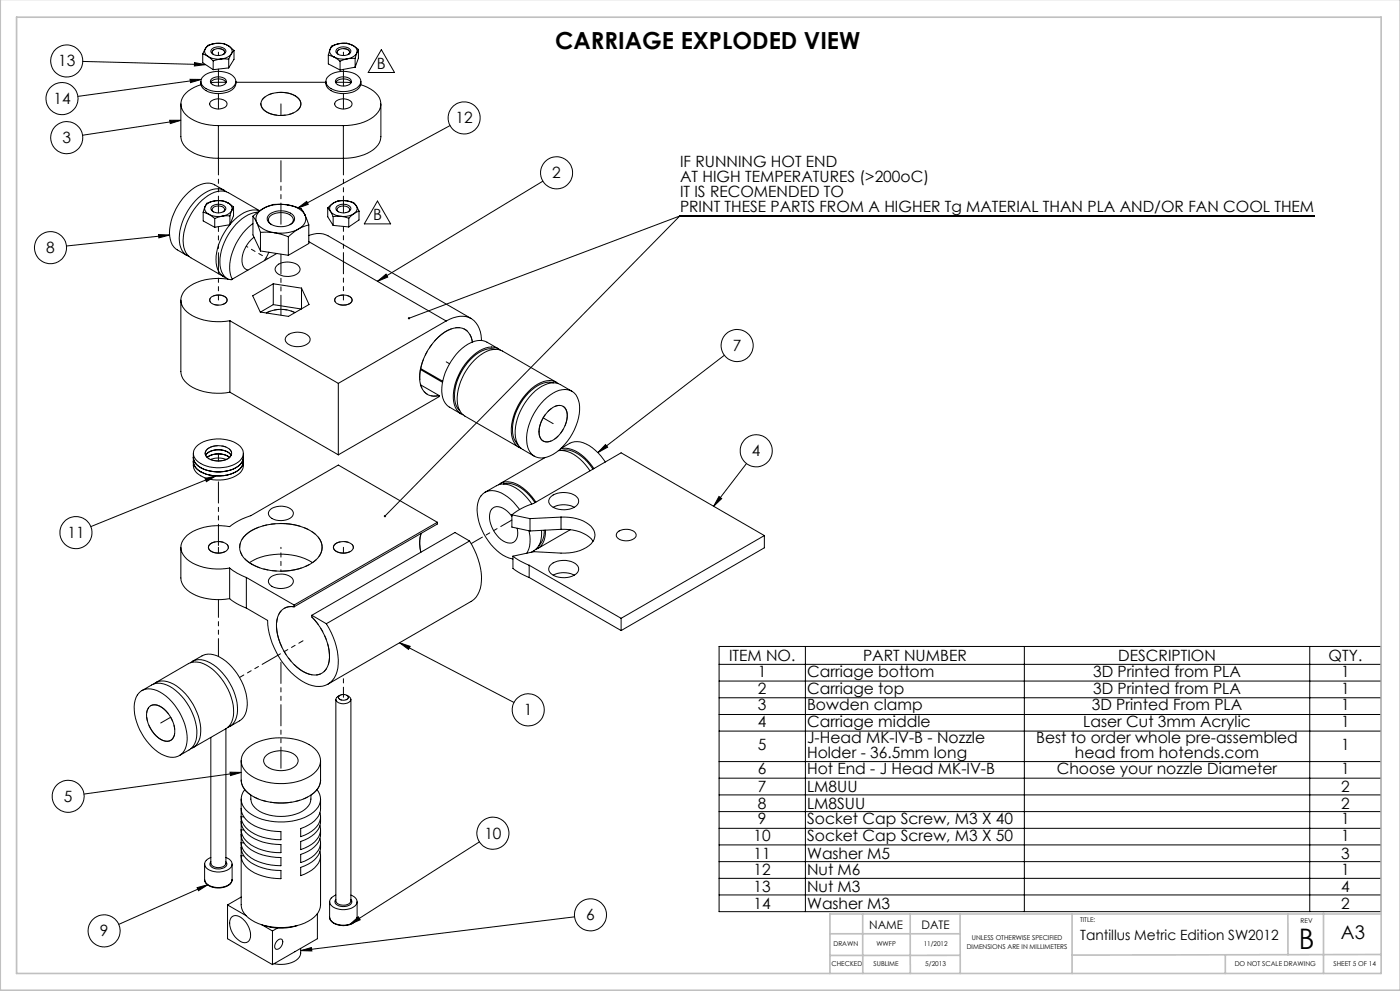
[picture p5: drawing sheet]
<svg xmlns="http://www.w3.org/2000/svg" width="420mm" height="297mm" viewBox="0 0 420 297" stroke-linecap="round" stroke-linejoin="round" font-family="sans-serif">
<g fill="none" stroke="#000" stroke-width=".3">
<path d="M24.8 18.4l36.8 1M58.3 18.8l3.3 .6-3.3 .4zM60.8 16.2l1.6 .7M60.8 16.2v2.6l3.2 2.1M61.6 14.6a1.62 1.62 0 0 0 .8 2.3M61.6 14.6l-.8 1.6M62.4 16.9a5.8 5.8 0 0 0 3.9 .8M62.4 16.9l1.6 1.3M63.6 14.6a2.98 2.98 0 0 1 4.1 .5 1.53 1.53 0 0 1-1.8 1.5l-1.7-.2a1.02 1.02 0 0 1-.9-.7 1.02 1.02 0 0 1 .3-1.1zM64 18.2v2.7M64.1 16.3l-.2-.1a.93 .93 0 0 1-.1-1 .93 .93 0 0 1 .9-.5h1.6a.92 .92 0 0 1 1 .5 .92 .92 0 0 1-.3 1.1M64.7 13a4 4 0 0 0-3.1 1.6"/>
<path d="M64.7 13a5.8 5.8 0 0 1 3.9 .8M64.7 13l-1.2 .2a2.26 2.26 0 0 0-1.9 1.4M64.7 13h.2a4.7 4.7 0 0 1 3.7 .8M66.3 17.7l-2.3 .5M66.3 17.7h2.3M68.6 13.8a1.67 1.67 0 0 1 .8 2.3M68.6 13.8l1.6 1.3M68.6 17.7v2.7M69.4 16.1a4.1 4.1 0 0 1-3.1 1.6M69.4 16.1l-.8 1.6M70.2 15.1l-.8 1M70.2 15.1v2.7l-1.6 2.6"/>
<path d="M98.5 16.5l1.8 .6M98.5 16.5v2.7l3.5 1.8M99 14.8a1.87 1.87 0 0 0 1.3 2.3M99 14.8l-.5 1.7M100.3 17.1a6.4 6.4 0 0 0 4 .5M100.3 17.1l1.7 1.2M101 14.7a2.85 2.85 0 0 1 4.3 .6 2.53 2.53 0 0 1-3.8 1 1 1 0 0 1-.5-1.6zM101.6 16.3a.86 .86 0 0 1-.4-.9 .86 .86 0 0 1 .8-.7 1.86 1.86 0 0 1 2.8 1.1l-.3 .5M101.7 13.1a3.4 3.4 0 0 0-2.7 1.7M101.7 13.1a6.4 6.4 0 0 1 4.1 .5M101.7 13.1l-2.2 .7-.5 1M101.7 13.1l.2-.1a5.1 5.1 0 0 1 3.9 .6"/>
<path d="M102 18.3v2.7M104.3 17.6l-2.3 .7M105.8 13.6a1.87 1.87 0 0 1 1.2 2.2M105.8 13.6l1.7 1.2M106.5 17.5l-2.2 .1M106.5 17.5v2.6M107 15.8a3.4 3.4 0 0 1-2.7 1.8M107 15.8l-.5 1.7M107.5 14.8l-.5 1M107.5 14.8v2.6l-1 2.7M114.4 14.9l4 6.8h-7.9zM50.9 36.1h3.4l-3.2 .9z"/>
<path d="M54.3 31.1v9.9a5.9 5.9 0 0 0 4 4.9l3.4 1.2 3.8 .3M54.3 36.1l-29.5 4.4M57 23.8h3.4l-3.3 1zM60.3 24.4a3.2 3.2 0 0 0 3 3.4 6.9 6.9 0 0 0 7.2-1.8l.3-1.6M60.3 25.4a7.6 7.6 0 0 0-6 5.4 5.7 5.7 0 0 0 4 5.3l3.4 1.1 3.8 .4M60.4 23.8l-37 5.1M61.1 22.8a7.5 7.5 0 0 1 8.9 .1 2.2 2.2 0 0 1-.9 3.7 7.5 7.5 0 0 1-8.3-.9 1.99 1.99 0 0 1 .3-2.9zM63.2 30.4a3.5 3.5 0 0 1 4.9 .4 1.52 1.52 0 0 1-1.7 1.8 2.77 2.77 0 0 1-3.5-1.5zM63.2 24.7a3 3 0 0 1 4.6 0M63.4 23.7a3.3 3.3 0 0 1 4.4 .4 1.5 1.5 0 0 1-1.7 1.6h-1.2a1.37 1.37 0 0 1-1.4-.5 1.37 1.37 0 0 1-.1-1.5zM65.5 37.6h37.5M65.5 37.6v9.8"/>
<path d="M67.8 24.7l-4.6 .1M68.6 20.4l-4.6 .5M70.8 24.7h27M79 29.5a8.4 8.4 0 0 1 10.8 .3 2.63 2.63 0 0 1-1.7 4 8.8 8.8 0 0 1-9.1-1 2.22 2.22 0 0 1 0-3.3zM97.8 24.4a3.2 3.2 0 0 0 3 3.4 6.9 6.9 0 0 0 7.2-1.8l.3-1.6M98.6 22.8a7.5 7.5 0 0 1 8.9 .1 2.2 2.2 0 0 1-.9 3.7 7.5 7.5 0 0 1-8.3-.9 1.99 1.99 0 0 1 .3-2.9zM100.7 24.7l4.7 .1M100.7 30.4a3.5 3.5 0 0 1 4.9 .4 1.52 1.52 0 0 1-1.7 1.8 2.77 2.77 0 0 1-3.5-1.5zM100.7 24.7a3 3 0 0 1 4.6 0M100.9 23.7a3.3 3.3 0 0 1 4.4 .4 1.5 1.5 0 0 1-1.7 1.6h-1.2a1.37 1.37 0 0 1-1.4-.5 1.37 1.37 0 0 1-.1-1.5zM103 37.6v9.8M106.5 20.1l-4.5 .9"/>
<path d="M108.2 25.4a8.2 8.2 0 0 1 5.9 4.6 4.9 4.9 0 0 1-2.9 5.6l-3.1 1.4-2.5 .5-2.6 .1M114.3 31.1v9.9a5.9 5.9 0 0 1-4.1 4.9l-3.3 1.2-3.9 .3M135 37.6l-45.7 24.8M65.5 47.4h37.5M67.3 57.1l-2.9-1.7a5.7 5.7 0 0 0-6.1 .8 17.3 17.3 0 0 0-7.4 14.6 5 5 0 0 0 2.3 4.1l2.9 1.7M67.9 57.5a5.3 5.3 0 0 0-6.6 .4 17.3 17.3 0 0 0-7.5 14.6 4.8 4.8 0 0 0 2.9 4.4M162.9 54.3l-49.7 30M47.6 70.3l3.3 .1-3.2 .9zM50.9 70.4l-31 3.3M61 63.6l1.7 .6M61 63.6v2.6l3.4 1.9M61.5 61.9a1.88 1.88 0 0 0 1.2 2.3"/>
<path d="M61.5 61.9l-.5 1.7M62.7 64.2a6.3 6.3 0 0 0 4 .6M62.7 64.2l1.7 1.3M63.5 61.9a2.8 2.8 0 0 1 4.3 .6 2.61 2.61 0 0 1-3.8 1 1 1 0 0 1-.5-1.6zM64.1 63.5h-.1a.9 .9 0 0 1-.3-1 .9 .9 0 0 1 .9-.6l1.5-.1a.97 .97 0 0 1 1.1 .5 .97 .97 0 0 1-.2 1.2M64.3 60.2a3.8 3.8 0 0 0-2.8 1.7M64.3 60.2a6.3 6.3 0 0 1 4 .6M64.3 60.2l-1.1 .3a2.05 2.05 0 0 0-1.7 1.4M64.3 60.2h.2a5.4 5.4 0 0 1 3.8 .6M64.4 65.5v2.6M66.7 64.8l-2.3 .7M68.3 60.8a1.86 1.86 0 0 1 1.2 2.2"/>
<path d="M68.3 60.8l1.8 1.2M68.9 67.3a16.1 16.1 0 0 0-3.9 12.5 4.4 4.4 0 0 0 2.7 3.4M69 64.7l-2.3 .1M69 64.7v2.6M69 67.3l-4.6 .8M69.5 63a3.7 3.7 0 0 1-2.8 1.8M69.5 63l-.5 1.7M70.1 62l-.6 1M70.1 62v2.7l-1.1 2.6M75.9 67a17.3 17.3 0 0 0-7 14.2l.8 2.5M75.9 64.8l1.1 1.9M75.9 64.8v5.6l2.2 4.8"/>
<path d="M76.2 71.1a8.4 8.4 0 0 0-3.3 8.6 2.11 2.11 0 0 0 1.5 1.3M77 66.7a6.9 6.9 0 0 0 5.3 3M77 66.7l1.1 2.9M77.3 63.6a11.5 11.5 0 0 0-8.1 5.6 14.4 14.4 0 0 0-2.8 12.1 4.5 4.5 0 0 0 2 2.4M77.8 63.2a6.9 6.9 0 0 0-6.4 1.7l-2.4 2.4M77.9 63.2l-9.4-5.5a5.8 5.8 0 0 0-6.1 .9 17.3 17.3 0 0 0-7.4 14.5 5 5 0 0 0 2.3 4.2l9.8 5.6M78.1 69.6l4.2 .1M78.1 75.2l8.4 1.3M78.1 69.6v5.6M79 62.5a3.2 3.2 0 0 0-2 4.2M79 62.5l-3.1 2.3M80.6 75.6l-1.3 2.5"/>
<path d="M80.8 64.2a5.9 5.9 0 0 1 7.3 .5 1.73 1.73 0 0 1-.9 2.5 5.7 5.7 0 0 1-6.7-.7 1.55 1.55 0 0 1 .3-2.3zM81.5 67.3a1.69 1.69 0 0 1-.9-1.8 1.69 1.69 0 0 1 1.5-1.4 4.7 4.7 0 0 1 5.8 1.4 1.62 1.62 0 0 1-.9 1.8M82.3 69.7l4.2 1.2M83 76l-13.6 7.9a15.6 15.6 0 0 0-13.8 3 4.5 4.5 0 0 0 1.3 7.2 17.2 17.2 0 0 0 12.1 2M83.1 79.5a5.2 5.2 0 0 1 6.7 .5 1.68 1.68 0 0 1-1.1 2.4 4.9 4.9 0 0 1-6.1-1.2 1.44 1.44 0 0 1 .5-1.7zM86.2 61.4a11.6 11.6 0 0 0-7.2 1.1M86.2 61.4a6.9 6.9 0 0 1 5.3 3M86.2 61.4l4.2 1.2 1.1 1.8M86.2 61.4a9.3 9.3 0 0 0-7.2 1.1M86.5 70.9v5.6M89.3 62.4l2.7-2 .5 .8zM89.6 68.6a11.5 11.5 0 0 1-7.3 1.1"/>
<path d="M89.6 68.6l-3.1 2.3M91.5 64.4a3.2 3.2 0 0 1-1.9 4.2M91.5 64.4l1.1 3M92.6 70.6l.4-.2a6.5 6.5 0 0 1 5.4 .3l43 24.8M92.6 67.4l-3 1.2M92.6 67.4v5.6l-6.1 3.5M92.6 72.4l41.2 23.8M98.3 62.3l.8 1M98.3 62.3v2.7l1.6 2.6M99.1 63.3a4.1 4.1 0 0 0 3.2 1.5M99.1 63.3l.8 1.6M99.8 61a1.66 1.66 0 0 0-.7 2.3"/>
<path d="M99.8 61l-1.5 1.3M99.9 67.6l4.7 .4M99.9 64.9v2.7M101 61.9a2.91 2.91 0 0 1 4.3 .5 2.44 2.44 0 0 1-3.7 1.1 1.01 1.01 0 0 1-.6-1.6zM101.6 63.5a.83 .83 0 0 1-.4-.9 .83 .83 0 0 1 .7-.7 2.08 2.08 0 0 1 3 1l-.4 .6M102.3 64.8l-2.4 .1M102.3 64.8l2.3 .6M103.7 60.1a5.8 5.8 0 0 0-3.9 .9M103.7 60.1a4.3 4.3 0 0 1 3.2 1.6M103.7 60.1l2.4 .6 .8 1M103.7 60.1a4.7 4.7 0 0 0-3.9 .9M104.6 65.4v2.6"/>
<path d="M106.2 64a6.1 6.1 0 0 1-3.9 .8M106.2 64l-1.6 1.4M106.9 61.7a1.66 1.66 0 0 1-.7 2.3M106.9 61.7l.8 1.6M107.7 63.3l-1.5 .7M107.7 63.3v2.6l-3.1 2.1M113.2 60.3l4 6.8h-7.9zM203.9 64.7h190.3M203.9 64.7l-81.2 30.7M203.9 64.7l-88.4 90M54.3 90v21.4a6.4 6.4 0 0 0 4.5 5.2 18 18 0 0 0 10.2 .9M63.3 89.1a3.4 3.4 0 0 1 4.8 .6 1.65 1.65 0 0 1-1.8 1.7 2.62 2.62 0 0 1-3.4-1.6z"/>
<path d="M69 96.1l32.5 18.8M69 96.1v21.4M82 85.1l8.5 1.3M82 85.1l-6.2 3.5 2.3 4.9 8.4 1.3 6.2-3.5-2.2-4.9M82 91.3l-3.8 2.2M82 91.3l8.3 1.3M82 85.1v6.2M88.4 93.7a9.3 9.3 0 0 0-8.5 .1M90.5 86.4v6.2M100.8 89.1a3.4 3.4 0 0 1 4.8 .6 1.65 1.65 0 0 1-1.8 1.7 2.62 2.62 0 0 1-3.4-1.6zM113.2 84.3l2.6-2.1 .5 .8zM133.8 96.2a7.1 7.1 0 0 1 8.4-.1 8.3 8.3 0 0 1 2.3 6"/>
<path d="M133.8 96.2l-32.3 18.7M69 117.5l32.5 18.8M86.2 100.5a5.2 5.2 0 0 1 6.7 .5 1.66 1.66 0 0 1-1.2 2.4 4.9 4.9 0 0 1-6-1.2 1.47 1.47 0 0 1 .5-1.7zM101.5 114.9v21.4M126.1 110.7l6.7 3.9M126.2 110.5l6.6 3.8M126.2 115.4l5.5 3.1M131.7 118.5v.4l-30.2 17.4M141.7 102.5a4.4 4.4 0 0 0-6.4-3.9 16.4 16.4 0 0 0-9.2 16.5 4.3 4.3 0 0 0 5.6 3.4M148.6 104.7a7.1 7.1 0 0 0-6.6 2.3 15.7 15.7 0 0 0-5.4 13.8l.7 1.5 .6 .8M149.5 104.5l-3.4-2a6.1 6.1 0 0 0-6.6 1.2 17.2 17.2 0 0 0-6.9 14.7 4.8 4.8 0 0 0 2.3 3.6l3.4 2M150.1 104.9a5.3 5.3 0 0 0-6.2 .2 17 17 0 0 0-7.8 15.3 4.7 4.7 0 0 0 2.8 3.9"/>
<path d="M163.2 119.9a8.2 8.2 0 0 1 7.8-2.9 5.7 5.7 0 0 1 2.9 5.9 17.3 17.3 0 0 1-8.9 13.7 4.6 4.6 0 0 1-4.9 0 4.6 4.6 0 0 1-2.1-4.5 17.2 17.2 0 0 1 5.2-12.2zM166 114.7a7.2 7.2 0 0 0-6.7 2.3 15.7 15.7 0 0 0-5.3 13.8l.3 .9 1 1.5M166.9 114.6l-16.2-9.4a6.2 6.2 0 0 0-6.6 1.2 17.1 17.1 0 0 0-6.8 14.7 4.9 4.9 0 0 0 2.2 3.6l16.2 9.4M167.5 115a5.3 5.3 0 0 0-6.2 .1 17 17 0 0 0-7.8 15.4 4.5 4.5 0 0 0 2.8 3.8M171.6 117.3l-3.5-2.1a6.1 6.1 0 0 0-6.6 1.2 17.2 17.2 0 0 0-6.8 14.7 4.7 4.7 0 0 0 2.1 3.6l3.5 2M217.3 106.5l-37.9 29.1M58 138.3a4.6 4.6 0 0 0 3.9 3.8 11 11 0 0 0 10.2-1.7l.7-1.2 .2-.9M58 137.1a4.6 4.6 0 0 0 3.9 3.8 11 11 0 0 0 10.2-1.7l.7-1.2 .2-.9M58 135.9v3.7a4.5 4.5 0 0 0 3.9 3.7 10.1 10.1 0 0 0 10.6-2.2l.5-1.5v-3.7M58.9 133.8a10.7 10.7 0 0 1 13.2 0 3.1 3.1 0 0 1-1.3 5.1 11 11 0 0 1-11.9-1 2.82 2.82 0 0 1 0-4.1zM61.7 136.5a5.2 5.2 0 0 1 7.7 0M62.2 137.1a5.8 5.8 0 0 1 6.7 0"/>
<path d="M62.2 134.6a5.6 5.6 0 0 1 7 .4 1.82 1.82 0 0 1-1.5 2.8 5.7 5.7 0 0 1-5.9-1.1 1.47 1.47 0 0 1 .4-2.1zM63.1 137.7a6.4 6.4 0 0 1 4.8 0M163.5 137.1l-13.4 7.8M164.5 123.2l.7-.6a2.75 2.75 0 0 1 4.8 .6 8.6 8.6 0 0 1-5 9.1 2.39 2.39 0 0 1-3.3-2.6 9.2 9.2 0 0 1 2.8-6.5zM167.5 135.1a9.3 9.3 0 0 1 8.2 4.2l1.3 1.8M168.1 134.6a7.1 7.1 0 0 1 7.1 2.3l3 3.5M168.3 134.4a6.9 6.9 0 0 1 5.7-2 13.1 13.1 0 0 1 7.6 6.1M168.4 135a6.5 6.5 0 0 1 6.1 1.8l1.7 1.7 1.7 2.1M181.6 133.2l.7 .8-2.9 1.6zM223.9 138.9l-9.8 12.8M61.5 143.4l3.3-.8-2.9 1.8zM64.8 142.6l-37.6 15.2"/>
<path d="M81.2 152.6a5.1 5.1 0 0 1 6.7 .7 1.79 1.79 0 0 1-1.4 2.3 4.7 4.7 0 0 1-5.9-1.4 1.53 1.53 0 0 1 .6-1.6zM126.4 159.9l-.5 2.2 .3 3.4M131.2 156.5l-29.7-17.1-26.3 15.1a19.2 19.2 0 0 0-6.3 3.3 15.2 15.2 0 0 0-13.4 3.3 4.3 4.3 0 0 0 .6 6.5 16 16 0 0 0 12.8 2.6M131.2 156.5v.6l-43 24.8M131.2 156.5l-43 24.8M145.5 147.6l3.4-2a6.3 6.3 0 0 1 6.8 1.3l1.7 1.6 2.1 2.6M149.5 145.3a5.4 5.4 0 0 1 6.4 .3l2.7 2.2 2.2 2.7M151 145.1a6.6 6.6 0 0 1 6.1 1.8l1.8 1.6 1.6 2.1M153.6 154.3a19.1 19.1 0 0 1 6.5-3.4l26.2-15.2 43 24.8M153.6 154.8a5.4 5.4 0 0 0-5.3-2.8 3.9 3.9 0 0 0-1.1 5.1 7.6 7.6 0 0 0 5.8 5.7 2.82 2.82 0 0 0 2.3-3.9l-.1-.6M153.6 154.3l5.4 1.1M153.6 154.3v3.7l5.4 1.1"/>
<path d="M155.9 152.7a12 12 0 0 0-8.2-5.7 4.5 4.5 0 0 0-4.5 4.9 16.9 16.9 0 0 0 9.5 15.3l1.2 .3M158.7 159.1a9.3 9.3 0 0 1-.7 6.7M159 155.4v3.7M162.5 159a6 6 0 0 1-3.1 6.5M163.3 158.9a5.9 5.9 0 0 1-1.6 4.6M163.7 158.9a5.7 5.7 0 0 1-3 5.8M165.4 148.7a6.5 6.5 0 0 1 7.6 .2 2.04 2.04 0 0 1 .4 2.2 2.04 2.04 0 0 1-1.7 1.2 6.1 6.1 0 0 1-6.8-1.3 1.65 1.65 0 0 1 .5-2.3zM165.9 152a6.9 6.9 0 0 1 6.4 0M168.3 155a11.1 11.1 0 0 1 9.5 3.4 3.8 3.8 0 0 1-1.9 5.7l-1.9 .9-3.3 .7-10.5-.4-6.3 1.4M168.3 158.6a11 11 0 0 1 9.6 3.6M168.3 155l-9.3 .4M168.3 155v3.6"/>
<path d="M168.3 158.6l-9.3 .5M171.1 158.7l-9.8 5.7M185.3 159.5a4 4 0 0 1 5.4 .4 1.63 1.63 0 0 1-1.6 2 3.6 3.6 0 0 1-4.2-1.3zM215.7 148.8l.8 .6-2.4 2.3zM54.3 164v9.2a6.4 6.4 0 0 0 4.5 5.3 18.5 18.5 0 0 0 10.1 .9M63 163.1a4 4 0 0 1 5.4 .6 1.79 1.79 0 0 1-1.8 2 3.3 3.3 0 0 1-4.1-1.5zM68.9 170.2a17 17 0 0 0 5 2.9M68.9 179.4a17 17 0 0 0 5 2.8M68.9 170.2v9.2M73.8 160.2a18.4 18.4 0 0 1 17-2.2 7.9 7.9 0 0 1 5.8 5.2 5.7 5.7 0 0 1-3.6 5.9 18.9 18.9 0 0 1-18.4-.6 4.9 4.9 0 0 1-.8-8.3zM73.9 173.1v9.1M73.9 173.1l14.3 8.2"/>
<path d="M74.8 168.6a18.9 18.9 0 0 1 18.9 0M81.2 172.9a5.1 5.1 0 0 1 6.7 .7 2.01 2.01 0 0 1-2.1 2.6 4.7 4.7 0 0 1-5.2-1.6 1.53 1.53 0 0 1 .6-1.7zM100.5 163.1a4 4 0 0 1 5.4 .6 1.79 1.79 0 0 1-1.8 2 3.3 3.3 0 0 1-4.1-1.5zM140.9 162.1a19.8 19.8 0 0 1 3.2 14.2 5.9 5.9 0 0 1-2.7 3.9l-43 24.8M140.9 162.1l-43 24.8M140.9 162.1l-4.4-2.5-42.9 24.8M153.9 166.7l2.2 1.5 2.7 1.2M153.9 166.7v3.7l2.2 1.4 2.7 1.3M158.8 169.4l27.5 15.9M158.8 173.1l27.5 15.9M158.8 169.4v3.7M165 169.5a6.1 6.1 0 0 1 8.4 .2 2.12 2.12 0 0 1-1.7 3 6.1 6.1 0 0 1-6.8-1.3 1.54 1.54 0 0 1 .1-1.9z"/>
<path d="M165.9 172.4a7.1 7.1 0 0 1 6.4 0M229.3 160.5l-43 24.8M229.3 160.5v3.7l-43 24.8M57.1 198.6a5 5 0 0 1 6 .1 17.2 17.2 0 0 1 8.1 15.2 4.8 4.8 0 0 1-2.9 4.1M57.7 198.2l2.9-1.6a5.9 5.9 0 0 1 6.3 1 17 17 0 0 1 7.2 14.6 4.9 4.9 0 0 1-2.2 3.8l-3 1.7M73.9 182.2l6.4 3.7a23.2 23.2 0 0 0 11.3 18.8 6.5 6.5 0 0 0 8.1-.8 10.3 10.3 0 0 0 1.5-8.7l-1.2-4.2-2.1-4.1M88.2 181.9a4.3 4.3 0 0 0-5.1 4 16.8 16.8 0 0 0 8.7 15.8 4.5 4.5 0 0 0 6.9-3.5 17 17 0 0 0-5.1-13.3v-.5M88.2 181.3v.6M93.6 184.4l4.3 2.5M119.9 192.6l3.1 1.1-.4 .9zM119.9 192.6l34.3 17.9M186.3 185.3v3.7"/>
<path d="M215.7 193.7h198.6v79.5h-198.6zM215.7 199.1h198.6M241.6 193.7v79.5M307.3 193.7v79.5M392.9 193.7v79.5M41.7 207.7a5 5 0 0 1 6.3-.3 17.1 17.1 0 0 1 8.1 15.2 4.5 4.5 0 0 1-6.7 3.8 17 17 0 0 1-9.1-15.6 5.5 5.5 0 0 1 1.4-3.1zM42.6 207l2.9-1.7a5.9 5.9 0 0 1 6.3 1 17.2 17.2 0 0 1 7.2 14.6 4.9 4.9 0 0 1-2.3 3.9l-2.9 1.6M44.8 211.8a3.2 3.2 0 0 1 4.3 .6 8.3 8.3 0 0 1 3 8.5 2.42 2.42 0 0 1-3.8 .8 8.6 8.6 0 0 1-4.1-8.9zM46.1 205a5.1 5.1 0 0 1 6 0 17.1 17.1 0 0 1 8 15.2 4.8 4.8 0 0 1-2.8 4.2M46.7 204.6l9.8-5.7a6.1 6.1 0 0 1 6.4 1 17.2 17.2 0 0 1 7.1 14.7 5 5 0 0 1-2.2 3.8M67.8 218.4v40.3a2.6 2.6 0 0 1-4.5 0v-37.7M67.8 218.4l-9.9 5.7"/>
<path d="M100.8 209.6v60.4a2.67 2.67 0 0 0 4.2 .6l.3-.6v-60.4M101.7 208.6a1.85 1.85 0 0 1 2.8 .4 1.68 1.68 0 0 1-1.5 .9 1.68 1.68 0 0 1-1.5-1zM102 208.4l-.6 .3a1.07 1.07 0 0 0-.6 1.3 1.07 1.07 0 0 0 1.2 .7 2.44 2.44 0 0 0 3.3-1.1l-.4-.7-.8-.5M215.7 204.1h198.6M215.7 209.1h198.6M215.7 214.1h198.6M215.7 219.1h198.6M69 231.4l3.4 .1-3.3 .9zM72.4 228v5.8a6.2 6.2 0 0 0 3.9 5.1 18.4 18.4 0 0 0 17.1-.7 5.5 5.5 0 0 0 2.8-4.4v-5.8M72.4 239.5v31.6a6.2 6.2 0 0 0 3.9 5.2 18.4 18.4 0 0 0 17.1-.7 5.5 5.5 0 0 0 2.8-4.5v-14.6M72.4 231.5l-47.2 6.5M73.4 236.6a4.5 4.5 0 0 0 1.1 6.8 18 18 0 0 0 18.9 .5 4.8 4.8 0 0 0 1.7-7.3"/>
<path d="M74 224.5a17.2 17.2 0 0 1 15.4-2.7 8.6 8.6 0 0 1 6.7 5.5 5.7 5.7 0 0 1-3.7 5.7 18.1 18.1 0 0 1-17.9-1.1 4.6 4.6 0 0 1-.5-7.4zM75.2 238.3a5 5 0 0 0 3.6 5.3 13.8 13.8 0 0 0 12.6-1 4.3 4.3 0 0 0 1.9-4.3M80 226.3a7.4 7.4 0 0 1 9 .4 2.11 2.11 0 0 1-1.1 3.4 7.5 7.5 0 0 1-8.3-.9 1.98 1.98 0 0 1 .4-2.9zM96.2 239.5a6.5 6.5 0 0 1-2.7 7.2l-3.3 1.6v2.5a7.8 7.8 0 0 0 5.9-5.4l-.1-1.8M215.7 228.2h198.6M215.7 233.2h198.6M215.7 238.2h198.6M61.4 259v4.7a3.5 3.5 0 0 0 3.7 2.3 4 4 0 0 0 4.5-2.3M63.3 257l-.4 .1a1.87 1.87 0 0 0-1.5 1.9 1.87 1.87 0 0 0 1.5 1.8 5.7 5.7 0 0 0 6.6-1.1 2.02 2.02 0 0 0-1.7-2.7M63.3 258.3a1.19 1.19 0 0 0-.2 1.2 1.19 1.19 0 0 0 1.1 .7 3.2 3.2 0 0 0 3.9-1.1l-.3-.8M69.6 259v4.7M72.4 242.4a6.9 6.9 0 0 0 5.1 5.6l2.5 .8 4.3 .4v2.5a13.4 13.4 0 0 1-11.2-4.5l-.7-1.6v-.8h.7"/>
<path d="M72.4 250.1a6.9 6.9 0 0 0 5.1 5.7l3.9 1 2.9 .2v2.5a13.7 13.7 0 0 1-11.2-4.5l-.7-1.6v-.8h.7M72.4 254a6.9 6.9 0 0 0 5.1 5.7l3.9 1 2.9 .2v2.4a15.3 15.3 0 0 1-10.6-3.6 4.8 4.8 0 0 1-1.3-3.2h.7M72.4 246.2a6.8 6.8 0 0 0 5.1 5.7l2.5 .8 4.3 .4v2.4a13.6 13.6 0 0 1-11.2-4.4l-.7-1.6v-.8h.7M96.2 248.7a5.9 5.9 0 0 1-3.7 6.4l-2.3 1v2.4a7.7 7.7 0 0 0 5.9-5.4l-.1-1.7M96.2 252.6a5.9 5.9 0 0 1-3.7 6.4l-2.3 1v2.4a7.8 7.8 0 0 0 5.9-5.4l-.1-1.8M96.2 244.8a6 6 0 0 1-3.7 6.4l-2.3 1v2.4a7.7 7.7 0 0 0 5.9-5.4l-.1-1.7M143.8 252.3l-38.8 24.7M215.7 243.2h198.6M215.7 248.2h198.6M215.7 253.2h198.6M215.7 258.2h198.6M59.1 266l3.3-.9-2.9 1.8z"/>
<path d="M61.4 263.7a3.2 3.2 0 0 0 3.3 2.4 4.7 4.7 0 0 0 4.8-1.9l.1-.5M62.4 265.1l-26.8 11.9M68.3 271.2l5.5 3.2M68.3 271.2v10.1l13.4 7.8M69.4 275a2.31 2.31 0 0 1 3.5 .4 5.7 5.7 0 0 1 1.8 6.5 2.29 2.29 0 0 1-3.5-.5 5.7 5.7 0 0 1-1.8-6.4zM72.4 268.8l-4.1 2.4M78.5 277.1l3.2 1.9M79.3 277.4a16 16 0 0 0 10 0M81.7 279v10.1M83.2 278.2l-1.5 .8M95.2 273.8v7.5l-13.5 7.8M98.9 270.3v4.7a3.4 3.4 0 0 0 3.7 2.3 4 4 0 0 0 4.5-2.3"/>
<path d="M98.9 275a3.1 3.1 0 0 0 3.3 2.4 4.6 4.6 0 0 0 4.8-1.9l.1-.5M100.8 268.2l-.4 .2a1.89 1.89 0 0 0-1.5 1.8 1.89 1.89 0 0 0 1.5 1.9 5.6 5.6 0 0 0 6.6-1.2 2 2 0 0 0-1.7-2.7M100.8 269.6a1.2 1.2 0 0 0-.2 1.2 1.2 1.2 0 0 0 1.1 .7 3.1 3.1 0 0 0 3.9-1.1l-.3-.8M105 277l2.5-2.2 .6 .9zM107.1 270.3v4.7M172.4 274.8l-82.2 10.1M215.7 263.2h198.6M215.7 268.2h198.6M83 282.1a.93 .93 0 0 1 1-.7 .93 .93 0 0 1 .8 .9 2.02 2.02 0 0 1-2.1 2.1 1.76 1.76 0 0 1 .3-2.3zM90.2 284.9l3.2-.9 .2 1zM90.2 284.2a3.6 3.6 0 0 1-2.9 4.3l-2.7 .5-2.4-.2"/>
<circle cx="20" cy="18.3" r="4.8"/>
<circle cx="18.6" cy="29.6" r="4.8"/>
<circle cx="139.3" cy="35.3" r="4.8"/>
<circle cx="20" cy="41.3" r="4.8"/>
<circle cx="167" cy="51.8" r="4.8"/>
<circle cx="15.1" cy="74.2" r="4.8"/>
<circle cx="221.1" cy="103.6" r="4.8"/>
<circle cx="226.9" cy="135.1" r="4.8"/>
<circle cx="22.8" cy="159.6" r="4.8"/>
<circle cx="158.5" cy="212.7" r="4.8"/>
<circle cx="20.4" cy="238.7" r="4.8"/>
<circle cx="147.9" cy="249.7" r="4.8"/>
<circle cx="31.2" cy="279" r="4.8"/>
<circle cx="177.1" cy="274.2" r="4.8"/>
</g>
<g fill="none" stroke="#c0c0c0" stroke-width=".5">
<path d="M.1 -.1v296.9h419.9M5 5.1h409.3v286.6h-409.3zM249 279.9h39M258.8 273.9v17.8M273.1 273.9v17.8M288 273.9l.1 17.8M321.6 273.9v17.8M386.4 273.9v12.2M397.1 273.5v18.2M414.3 273.9h-165.3v17.8M288 286.3h-39M367.6 286.2v5.5"/>
<path d="M414.3 286.1l-92.7 .1"/>
</g>
<path d="M113.2 84.3l2.6-2.1 .5 .8zM181.6 133.2l.7 .8-2.9 1.6zM215.7 148.8l.8 .6-2.4 2.3zM119.9 192.6l3.1 1.1-.4 .9zM105 277l2.5-2.2 .6 .9zM90.2 284.9l3.2-.9 .2 1zM59.1 266l3.3-.9-2.9 1.8zM69 231.4l3.4 .1-3.3 .9zM61.5 143.4l3.3-.8-2.9 1.8zM47.6 70.3l3.3 .1-3.2 .9zM89.3 62.4l2.7-2 .5 .8zM58.3 18.8l3.3 .6-3.3 .4zM50.9 36.1h3.4l-3.2 .9zM122.4 95.2v.3l.3-.1-.3 .1a.34 .34 0 0 0 .5 .1 .34 .34 0 0 0 0-.5 .34 .34 0 0 0-.5 .1zM115.2 154.5l.1 .4 .2-.2-.2 .2a.34 .34 0 0 0 .4 0 .34 .34 0 0 0 0-.5 .34 .34 0 0 0-.5 .1zM57 23.8h3.4l-3.3 1z" fill="#000"/>
<path d="M62.7 137.5a5.6 5.6 0 0 0 6.5-.8 1.84 1.84 0 0 0-1.5-2.8 5.1 5.1 0 0 0-6.1 1.5 1.72 1.72 0 0 0 1.1 2.1" fill="none" stroke="#000" stroke-width=".3" stroke-dasharray="6.3 1.3 1.3 1.3 1.3 1.3" stroke-dashoffset="-.5"/>
<path d="M63.4 165.2a4.1 4.1 0 0 0 5-.7 1.66 1.66 0 0 0-1.6-2 3.6 3.6 0 0 0-4.2 1.3 1.37 1.37 0 0 0 .8 1.4M100.9 165.2a4.1 4.1 0 0 0 5-.7 1.66 1.66 0 0 0-1.6-2 3.6 3.6 0 0 0-4.2 1.3 1.37 1.37 0 0 0 .8 1.4" fill="none" stroke="#000" stroke-width=".3" stroke-dasharray="6.3 1.3 1.3 1.3 1.3 1.3" stroke-dashoffset="2"/>
<path d="M73.9 73.8l6.4 3.7M102 209.6l1.3 .2a.88 .88 0 0 0 1.2-.7 .88 .88 0 0 0-1-.9h-1a.83 .83 0 0 0-.8 1.2l.3 .2" fill="none" stroke="#000" stroke-width=".3" stroke-dasharray="6.3 1.3 1.3 1.3 1.3 1.3" stroke-dashoffset="5.8"/>
<path d="M96.2 233.8a6 6 0 0 1-3.7 5 18.1 18.1 0 0 1-18-1.1 5.1 5.1 0 0 1-2.1-3.9" fill="none" stroke="#000" stroke-width=".3" stroke-dasharray="6.3 1.3 1.3 1.3 1.3 1.3" stroke-dashoffset=".9"/>
<path d="M75.5 169.1a19 19 0 0 0 18.5-.6 5 5 0 0 0 0-8.9 18.7 18.7 0 0 0-19.4 0 5 5 0 0 0 0 8.9l.9 .6" fill="none" stroke="#000" stroke-width=".3" stroke-dasharray="6.3 1.3 1.3 1.3 1.3 1.3" stroke-dashoffset="3.7"/>
<path d="M79.9 93.8a9.4 9.4 0 0 1 8.6-.1" fill="none" stroke="#000" stroke-width=".3" stroke-dasharray="6.3 1.3 1.3 1.3 1.3 1.3" stroke-dashoffset="5.1"/>
<path d="M88.5 28.7a2.62 2.62 0 0 1 1.8 2.5 2.62 2.62 0 0 1-2 2.5 8.5 8.5 0 0 1-9.6-1.3 2.71 2.71 0 0 1 1.9-4 9.5 9.5 0 0 1 7.9 .3M161.7 129.4a2.62 2.62 0 0 0 1.3 2.8 2.62 2.62 0 0 0 3.1-.4 8.5 8.5 0 0 0 3.8-9 2.71 2.71 0 0 0-4.5-.4 9.5 9.5 0 0 0-3.7 7M48.2 221.6a2.62 2.62 0 0 0 3.1 .2 2.62 2.62 0 0 0 1.2-2.9 8.5 8.5 0 0 0-5.9-7.7 2.71 2.71 0 0 0-2.6 3.6 9.5 9.5 0 0 0 4.2 6.8" fill="none" stroke="#000" stroke-width=".3" stroke-dasharray="6.3 1.3 1.3 1.3 1.3 1.3" stroke-dashoffset=".8"/>
<path d="M67.4 88.9a1.17 1.17 0 0 1 .8 1.2 1.17 1.17 0 0 1-1.1 1 3.6 3.6 0 0 1-4.1-.7 1.44 1.44 0 0 1 1.5-1.9h1.8l1.1 .4M104.9 91a3.5 3.5 0 0 1-4.5-.8 1.67 1.67 0 0 1 1.8-1.7 2.59 2.59 0 0 1 3.5 1.5l-.8 1" fill="none" stroke="#000" stroke-width=".3" stroke-dasharray="6.3 1.3 1.3 1.3 1.3 1.3" stroke-dashoffset="2.9"/>
<path d="M67 16.3a.89 .89 0 0 0 .3-1 .89 .89 0 0 0-.9-.6 1.82 1.82 0 0 0-2.7 1.2l.4 .4M104.5 16.3a.89 .89 0 0 0 .3-1 .89 .89 0 0 0-.9-.6 1.82 1.82 0 0 0-2.7 1.2l.4 .4" fill="none" stroke="#000" stroke-width=".3" stroke-dasharray="6.3 1.3 1.3 1.3 1.3 1.3" stroke-dashoffset="3.2"/>
<path d="M131.7 118.5a4.4 4.4 0 0 1-5.7-4.3 16.8 16.8 0 0 1 9.3-15.6 4.4 4.4 0 0 1 6.4 3.9" fill="none" stroke="#000" stroke-width=".3" stroke-dasharray="6.3 1.3 1.3 1.3 1.3 1.3" stroke-dashoffset="4"/>
<path d="M88.3 181.8a4.3 4.3 0 0 0-5.2 4.1 16.5 16.5 0 0 0 9.6 16.1 4.4 4.4 0 0 0 6-3.9 16.8 16.8 0 0 0-5.1-13.2M103 209v-6.6" fill="none" stroke="#000" stroke-width=".3" stroke-dasharray="6.3 1.3 1.3 1.3 1.3 1.3" stroke-dashoffset="3.3"/>
<g fill="none" stroke="#000" stroke-width=".3" stroke-dasharray="6.3 1.3 1.3 1.3 1.3 1.3">
<path d="M65.5 15.6v1M103 15.6v1M65.5 20.7v5.1M65.5 28v4.6M84.3 31.1v3.5M103 20.8v5M103 28v4.6M134.9 109l-1-.6M65.5 135.9v2.2M166 127l-3-1.8M126.4 159.8l-.5 2.3 .4 3.4M65.5 165.8v-1.8"/>
<path d="M103 165.8v-1.8M48.2 216.7l3-1.7"/>
</g>
<path d="M65.5 143.9v20.1" fill="none" stroke="#000" stroke-width=".3" stroke-dasharray="6.3 1.3 1.3 1.3 1.3 1.3" stroke-dashoffset="-.6"/>
<path d="M65.5 196.7v-17" fill="none" stroke="#000" stroke-width=".3" stroke-dasharray="6.3 1.3 1.3 1.3 1.3 1.3" stroke-dashoffset="1"/>
<path d="M84.3 164v7.2" fill="none" stroke="#000" stroke-width=".3" stroke-dasharray="6.3 1.3 1.3 1.3 1.3 1.3" stroke-dashoffset="6"/>
<path d="M84.3 47.4v20.5M84.3 197.8v33.1" fill="none" stroke="#000" stroke-width=".3" stroke-dasharray="6.3 1.3 1.3 1.3 1.3 1.3" stroke-dashoffset="-.7"/>
<path d="M84.3 76.2v18.2" fill="none" stroke="#000" stroke-width=".3" stroke-dasharray="6.3 1.3 1.3 1.3 1.3 1.3" stroke-dashoffset=".4"/>
<path d="M65.5 47.4v16.4M103 47.4v16.4" fill="none" stroke="#000" stroke-width=".3" stroke-dasharray="6.3 1.3 1.3 1.3 1.3 1.3" stroke-dashoffset="1.3"/>
<path d="M65.5 67.9v22M71.9 203l19-11" fill="none" stroke="#000" stroke-width=".3" stroke-dasharray="6.3 1.3 1.3 1.3 1.3 1.3" stroke-dashoffset="4.9"/>
<path d="M103 67.8v22.1" fill="none" stroke="#000" stroke-width=".3" stroke-dasharray="6.3 1.3 1.3 1.3 1.3 1.3" stroke-dashoffset="4.8"/>
<path d="M141.4 162.9l12.2-7.1" fill="none" stroke="#000" stroke-width=".3" stroke-dasharray="6.3 1.3 1.3 1.3 1.3 1.3" stroke-dashoffset="2.5"/>
<text font-size="8.5" x="389.6" y="284.3">B</text>
<text font-size="7.1" x="166.6" y="14.7">CARRIAGE EXPLODED VIEW</text>
<text font-size="5.6" x="402.3" y="281.3">A3</text>
<g font-size="4.7">
<text x="17.4" y="19.9">13</text>
<text x="113.1" y="20.7">B</text>
<text x="16" y="31.2">14</text>
<text x="136.7" y="37">12</text>
<text x="18.7" y="42.9">3</text>
<text x="165.7" y="53.4">2</text>
<text x="204" y="50.1">IF RUNNING HOT END</text>
<text x="204" y="54.6">AT HIGH TEMPERATURES (&gt;200oC)</text>
<text x="204" y="59.1">IT IS RECOMENDED TO</text>
<text x="204" y="63.7">PRINT THESE PARTS FROM A HIGHER Tg MATERIAL THAN PLA AND/OR FAN COOL THEM</text>
<text x="111.9" y="66.1">B</text>
<text x="13.9" y="75.8">8</text>
<text x="219.9" y="105.2">7</text>
<text x="225.6" y="136.7">4</text>
<text x="20.2" y="161.3">11</text>
<text x="218.7" y="198.1">ITEM NO.</text>
<text x="227.4" y="202.8">1</text>
<text x="242.1" y="202.8">Carriage bottom</text>
<text x="258.9" y="198.1">PART NUMBER</text>
<text x="327.9" y="202.8">3D Printed from PLA</text>
<text x="335.5" y="198.1">DESCRIPTION</text>
<text x="398.6" y="198.1">QTY.</text>
<text x="402.3" y="202.8">1</text>
<text x="227.4" y="207.8">2</text>
<text x="242.1" y="207.8">Carriage top</text>
<text x="327.9" y="207.8">3D Printed from PLA</text>
<text x="402.3" y="207.8">1</text>
<text x="157.2" y="214.4">1</text>
<text x="227.4" y="212.8">3</text>
<text x="242.1" y="212.8">Bowden clamp</text>
<text x="327.5" y="212.8">3D Printed From PLA</text>
<text x="402.3" y="212.8">1</text>
<text x="227.4" y="217.8">4</text>
<text x="242.1" y="217.8">Carriage middle</text>
<text x="325" y="217.8">Laser Cut 3mm Acrylic</text>
<text x="402.3" y="217.8">1</text>
<text x="227.4" y="224.9">5</text>
<text x="242.1" y="222.6">J-Head MK-IV-B - Nozzle</text>
<text x="242.1" y="227.2">Holder - 36.5mm long</text>
<text x="310.9" y="222.6">Best to order whole pre-assembled</text>
<text x="322.5" y="227.2">head from hotends.com</text>
<text x="402.3" y="224.9">1</text>
<text x="227.4" y="232">6</text>
<text x="242.1" y="232">Hot End - J Head MK-IV-B</text>
<text x="317.1" y="232">Choose your nozzle Diameter</text>
<text x="402.3" y="232">1</text>
<text x="227.4" y="237.4">7</text>
<text x="242.1" y="237.4">LM8UU</text>
<text x="402.3" y="237.4">2</text>
<text x="19.2" y="240.3">5</text>
<text x="227.4" y="242.4">8</text>
<text x="242.1" y="242.4">LM8SUU</text>
<text x="402.3" y="242.4">2</text>
<text x="145.3" y="251.3">10</text>
<text x="226.1" y="252">10</text>
<text x="227.4" y="247">9</text>
<text x="242.1" y="247">Socket Cap Screw, M3 X 40</text>
<text x="242.1" y="252">Socket Cap Screw, M3 X 50</text>
<text x="402.3" y="247">1</text>
<text x="402.3" y="252">1</text>
<text x="226.1" y="257.4">11</text>
<text x="242.1" y="257.4">Washer M5</text>
<text x="402.3" y="257.4">3</text>
<text x="226.1" y="262.4">12</text>
<text x="242.1" y="262.4">Nut M6</text>
<text x="402.3" y="262.4">1</text>
<text x="226.1" y="267.4">13</text>
<text x="242.1" y="267.4">Nut M3</text>
<text x="402.3" y="267.4">4</text>
<text x="175.9" y="275.8">6</text>
<text x="226.1" y="272.4">14</text>
<text x="242.1" y="272.4">Washer M3</text>
<text x="402.3" y="272.4">2</text>
<text x="30" y="280.6">9</text>
</g>
<text font-size="4.2" x="324.1" y="281.9">Tantillus Metric Edition SW2012</text>
<g font-size="3.5">
<text x="260.8" y="278.3">NAME</text>
<text x="276.5" y="278.3">DATE</text>
</g>
<g font-size="2">
<text x="291.6" y="281.8">UNLESS OTHERWISE SPECIFIED</text>
<text x="324" y="276.2">TITLE:</text>
<text x="390.2" y="276.6">REV</text>
<text x="250" y="283.6">DRAWN</text>
<text x="262.9" y="283.6">WWFP</text>
<text x="277.1" y="283.6">11/2012</text>
<text x="290" y="284.3">DIMENSIONS ARE IN MILLIMETERS</text>
<text x="249.5" y="289.5">CHECKED</text>
<text x="262.1" y="289.5">SUBLIME</text>
<text x="277.6" y="289.5">5/2013</text>
<text x="370.4" y="289.5">DO NOT SCALE DRAWING</text>
<text x="400.1" y="289.5">SHEET 5 OF 14</text>
</g>
</svg>
